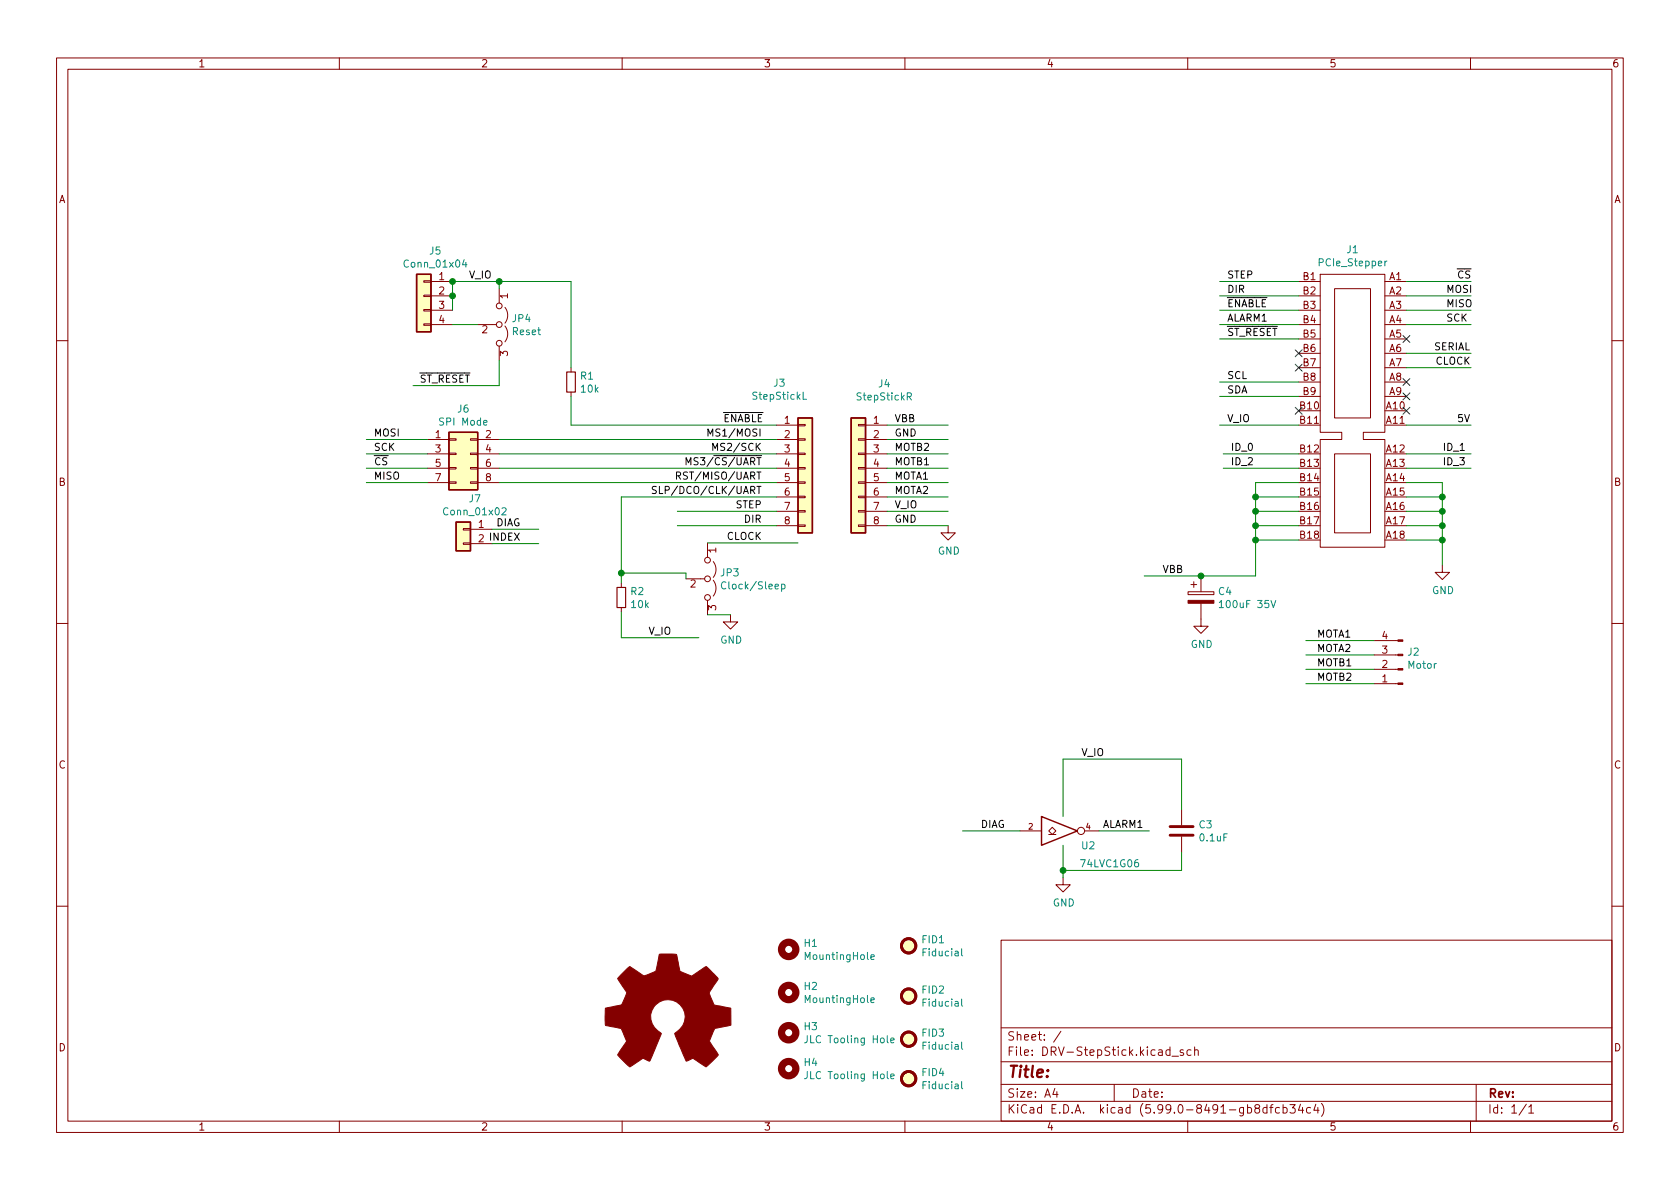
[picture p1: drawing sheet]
<svg xmlns="http://www.w3.org/2000/svg" width="297mm" height="210mm" viewBox="0 0 297 210" stroke-linecap="round" stroke-linejoin="round" font-family="sans-serif">
<g fill="none" stroke="#840000" stroke-width=".18">
<path d="M10 10.2h277v190.1h-277zM12 12.2h273v186.1h-273zM60 10.2v2M110 10.2v2M160 10.2v2M210 10.2v2M260 10.2v2M74.9 57.3h1.3v.2h-1.3zM74.9 54.7h1.3v.3h-1.3zM74.9 49.7h1.3v.2h-1.3zM74.9 52.2h1.3v.2h-1.3zM76.2 49.8h3.8"/>
<path d="M76.2 52.3h3.8M76.2 54.9h3.8M76.2 57.4h3.8M84.5 57.4h3.3M88.3 51v2.6M89.3 54.3a2.26 2.26 0 0 1 0 2.8M89.3 57.7a2.26 2.26 0 0 1 0 2.7M229.6 49.8h3.8M229.6 52.3h3.8M229.6 54.9h3.8M229.6 57.4h3.8M229.6 59.9h3.8"/>
<path d="M233.4 48.5h11.5v27.9h-3.9v1.3h3.9v19.1h-11.5v-19.1h3.8v-1.3h-3.8zM236 51h6.3v22.9h-6.3zM244.9 49.8h3.8M244.9 52.3h3.8M244.9 54.9h3.8M244.9 57.4h3.8M244.9 59.9h3.8M10 60.2h2M75.6 77.7h3.8M79.4 77.6h1.2v.2h-1.2zM83.2 77.6h1.3v.2h-1.3zM84.5 77.7h3.8"/>
<path d="M88.3 61.2v2.5M101 65v.8M101 69.3v.8M137.3 77.7h3.8M137.3 75.2h3.8M141.1 77.6h1.3v.2h-1.3zM141.1 75.1h1.3v.2h-1.3zM151.8 77.6h1.2v.2h-1.2zM151.8 75.1h1.2v.2h-1.2zM153 77.7h3.8M153 75.2h3.8M229.6 75.2h3.8"/>
<path d="M229.6 72.6h3.8M229.6 62.5h3.8M229.6 65h3.8M229.6 67.6h3.8M229.6 70.1h3.8M244.9 75.2h3.8M244.9 72.6h3.8M244.9 62.5h3.8M244.9 65h3.8M244.9 67.6h3.8M244.9 70.1h3.8M285 60.2h2"/>
<path d="M75.6 80.3h3.8M75.6 82.8h3.8M75.6 85.3h3.8M79.4 85.2h1.2v.3h-1.2zM79.4 82.7h1.2v.2h-1.2zM79.4 80.1h1.2v.3h-1.2zM81.9 96h1.3v.3h-1.3zM81.9 93.5h1.3v.2h-1.3zM83.2 85.2h1.3v.3h-1.3zM83.2 82.7h1.3v.2h-1.3zM83.2 80.1h1.3v.3h-1.3zM83.2 93.6h3.8"/>
<path d="M83.2 96.1h3.8M84.5 80.3h3.8M84.5 82.8h3.8M84.5 85.3h3.8M125.1 96v2.5M126.1 99.3a2.26 2.26 0 0 1 0 2.8M137.3 80.3h3.8M137.3 82.8h3.8M137.3 85.3h3.8M137.3 87.9h3.8M137.3 90.4h3.8M137.3 93h3.8"/>
<path d="M141.1 87.8h1.3v.2h-1.3zM141.1 90.3h1.3v.2h-1.3zM141.1 92.8h1.3v.3h-1.3zM141.1 85.2h1.3v.3h-1.3zM141.1 80.1h1.3v.3h-1.3zM141.1 82.7h1.3v.2h-1.3zM151.8 87.8h1.2v.2h-1.2zM151.8 90.3h1.2v.2h-1.2zM151.8 92.8h1.2v.3h-1.2zM151.8 85.2h1.2v.3h-1.2zM151.8 80.1h1.2v.3h-1.2zM151.8 82.7h1.2v.2h-1.2z"/>
<path d="M153 80.3h3.8M153 82.8h3.8M153 85.3h3.8M153 87.9h3.8M153 90.4h3.8M153 93h3.8M167.6 93v1.2h1.3l-1.3 1.3-1.2-1.3h1.2M229.6 80.3h3.8M229.6 82.8h3.8M229.6 85.3h3.8M229.6 87.9h3.8M229.6 90.4h3.8"/>
<path d="M229.6 93h3.8M229.6 95.5h3.8M236 80.3h6.3v13.9h-6.3zM244.9 80.3h3.8M244.9 82.8h3.8M244.9 85.3h3.8M244.9 87.9h3.8M244.9 90.4h3.8M244.9 93h3.8M244.9 95.5h3.8M255 99.9v1.3h1.3l-1.3 1.3-1.3-1.3h1.3M10 110.2h2"/>
<path d="M109.9 103.1v.8M109.9 107.4v.8M121.3 102.4h3.3M125.1 106.2v2.5M126.1 102.6a2.26 2.26 0 0 1 0 2.8M129.2 108.7v1.3h1.2l-1.2 1.2-1.3-1.2h1.3M210.1 104.6h4.5v.6h-4.5zM210.6 103.4h1M211.1 102.9v1M212.3 106.7v4h1.3l-1.3 1.3-1.2-1.3h1.2M212.3 101.8v2.8M243 113.3h4.2"/>
<path d="M243 115.8h4.2M243 118.4h4.2M285 110.2h2M243 120.9h4.2M180.3 146.9h3.8M185.4 146.9l.7-.6 .6 .6-.6 .7zM185.4 147.6h1.3M188 155.2v1.3h1.2l-1.2 1.2-1.3-1.2h1.3M191.8 146.9h2.5M208.9 143.1v2.8M208.9 147.9v2.8M10 160.2h2"/>
<path d="M177 166.3h108v32h-108zM285 160.2h2M60 198.3v2M110 198.3v2M160 198.3v2M177 194.8h108M177 191.8h108M177 187.8h108M177 181.8h108M186.5 192.5l-.4 1h1M186.9 193v1M187.6 182.4l-1.3 1.9"/>
<path d="M197 191.8v3M207.2 186.8h1.2M209.2 185.7l-.3-.1-.3 .2 .1 .3 .5 .1v.4h-.6M210 198.3v2M210.6 185.7l-.5-.1-.2 .3v.4l.1 .3h.6M211.2 185.8l.2-.2 .4 .1 .1 .9M211.2 185.1v1.5M222.1 196l-.2-.3v-.2l.2-.2 .5 .1 .1 .2-.1 .2-.6 .2-.1 .3v.4l.2 .1h.3l.3-.3-.1-.4-.2-.1M224 195.9l-.4-.1-.3 .3v.4l.1 .3h.6M224 195.3v1.5M224.5 195.8h.6M225.1 195.3l-.4 .2v1.3"/>
<path d="M226.2 195.9l-.4-.1-.3 .3v.4l.1 .3h.6M226.9 195.9l.4-.1 .3 .3v.4l-.2 .3h-.5M226.9 195.3v1.5M228.1 195.3h.9l-.5 .6 .4 .1v.7l-.2 .1h-.4l-.2-.1M229.9 195.3l-.3 1h.9M230.3 195.8v1M231.7 195.9l-.4-.1-.3 .3v.4l.1 .3h.6M232.6 195.3l-.3 1h.9M233 195.8v1M233.6 195.1a1.72 1.72 0 0 1 0 2.3M260 198.3v2M261 191.8v6.5"/>
<path d="M269.9 195.3l-1.3 1.9M270.3 195.8l.4-.5v1.5M270.3 196.8h.9"/>
<circle cx="88.3" cy="57.4" r=".51"/>
<circle cx="88.3" cy="54.1" r=".51"/>
<circle cx="88.3" cy="60.7" r=".51"/>
<circle cx="125.1" cy="99.1" r=".51"/>
<circle cx="125.1" cy="102.4" r=".51"/>
<circle cx="125.1" cy="105.7" r=".51"/>
<circle cx="191.1" cy="146.9" r=".63"/>
</g>
<g fill="none" stroke="#840000" stroke-width="1.3">
<circle cx="139.4" cy="167.9" r="1.27"/>
<circle cx="139.4" cy="175.5" r="1.27"/>
<circle cx="139.4" cy="189" r="1.27"/>
<circle cx="139.4" cy="182.6" r="1.27"/>
</g>
<g fill="none" stroke="#008484" stroke-width=".18">
<path d="M82.1 45.9l-.3 .9h.8M82.4 46.4v.8M245.2 46.2l-.3 .2M142 69.3v1.3h.6M160.4 70.1h.6l.1-.2v-.3l-.7-.1v1.2M160.7 70.1l.4 .6M88.8 89.9l.4-.1 .3 .3-.8 1h.8M128.3 103a.6 .6 0 0 0-.8 .4 .6 .6 0 0 0 .6 .7l.2-.1M138.2 103.4l.4-.1 .2 .2-.1 .6h-.5M138.2 103.3v1.3M215.6 106.5l.3-.3v1.3M215.6 107.5h.7"/>
<path d="M224.7 106.2l.4 1.3 .5-1.3M154 169.3l.6-.2-.1-.2-.3-.1-.2 .2v.6h.5M154 176.9l.6-.2-.1-.2-.3-.1-.2 .2v.6h.5M170 167.8v1.1l.2 .1M170 176.7v1l.2 .2M142.7 189.5v.9a.41 .41 0 0 1-.5 .4M142.7 183.1v.9a.41 .41 0 0 1-.5 .4M156.9 189.5v1.1l.2 .2M156.9 183.1v1.1l.2 .2M157.5 190.3l.6-.1-.1-.2-.3-.1-.2 .2v.6h.5M157.5 184l.6-.1-.1-.3h-.3l-.2 .1v.6h.5M170 184.3v1.1l.2 .1"/>
<path d="M170 191.3v1.1l.2 .1"/>
</g>
<g fill="#ffffbf" stroke="#ffffbf" stroke-width=".18">
<path d="M79.4 76.4h5.1v10.2h-5.1z"/>
<path d="M80.6 92.3h2.6v5.1h-2.6z"/>
<path d="M73.7 48.5h2.5v10.2h-2.5z"/>
<path d="M141.1 73.9h2.5v20.3h-2.5z"/>
<path d="M150.5 73.9h2.5v20.3h-2.5z"/>
<circle cx="160.7" cy="167.3" r="1.27"/>
<circle cx="160.7" cy="176.1" r="1.27"/>
<circle cx="160.7" cy="183.8" r="1.27"/>
<circle cx="160.7" cy="190.7" r="1.27"/>
</g>
<path d="M73.7 48.5h2.5v10.2h-2.5zM79.4 76.4h5.1v10.2h-5.1zM141.1 73.9h2.5v20.3h-2.5zM150.5 73.9h2.5v20.3h-2.5zM80.6 92.3h2.6v5.1h-2.6zM184.1 144.4l6.4 2.5-6.4 2.6z" fill="none" stroke="#840000" stroke-width=".25"/>
<g fill="none" stroke="#840000" stroke-width=".51">
<path d="M206.9 147.7h4M206.9 146.2h4"/>
<circle cx="160.7" cy="167.3" r="1.27"/>
<circle cx="160.7" cy="176.1" r="1.27"/>
<circle cx="160.7" cy="190.7" r="1.27"/>
<circle cx="160.7" cy="183.8" r="1.27"/>
</g>
<g fill="#840000" stroke="#840000" stroke-width=".18">
<path d="M247.2 113.2h.8v.2h-.8z"/>
<path d="M247.2 115.7h.8v.2h-.8z"/>
<path d="M247.2 118.2h.8v.3h-.8z"/>
<path d="M247.2 120.8h.8v.2h-.8z"/>
<path d="M210.1 106.2h4.5v.5h-4.5z"/>
<path d="M109.9 172.3l1.5-1.4 2.3 1.6a4.7 4.7 0 0 0 2.3-.8l.6-2.9h2.9a.92 .92 0 0 1 .3 .9l.4 2 2.1 .9 2.4-1.6a.97 .97 0 0 1 .9 .6l1.4 1.5-1.5 2.4-.1 .2 .2 .6 .7 1.4 2.9 .6v3l-2.8 .6-.9 2.2 1.5 2.4-1.5 1.6a.81 .81 0 0 1-.8 .5l-2.2-1.5-1.2 .5-2-4.8a3.1 3.1 0 0 0 1.8-3.5 3.1 3.1 0 0 0-3-2.5 3.1 3.1 0 0 0-3 2.4 3.1 3.1 0 0 0 1.7 3.4l.1 .2-2 4.8-1.1-.4a3.5 3.5 0 0 0-1.6 1l-.8 .5-2.1-2.1a.93 .93 0 0 1 .4-.9l1.1-1.6-.9-2.1a3.7 3.7 0 0 0-1.9-.5l-1-.3v-2.8a.87 .87 0 0 1 .9-.3l2-.4 .6-1.4a.82 .82 0 0 0 .1-1.2l-1.4-2.1z"/>
</g>
<path d="M100.2 65.8h1.5v3.5h-1.5zM109.1 103.9h1.5v3.5h-1.5z" fill="none" stroke="#840000" stroke-width=".2"/>
<path d="M125.2 77.1v-1.3l.4 1 .4-1v1.3M126 79.7v-1.3l.4 .9 .5-.9v1.3M116 86.1l-.4-.1-.2 .1v.4l.5 .2 .1 .3-.2 .3-.5-.1M116.6 86v1.3h.6M119.6 84.1h.6l.1-.2v-.3l-.7-.1v1.2M119.9 84.1l.4 .6M121.3 82.2v-1.3l.4 .9 .5-.9v1.3" fill="none" stroke="#000" stroke-width=".18"/>
<g fill="none" stroke="#008400" stroke-width=".18">
<path d="M80 54.9v-5.1h21v15.2M80 57.4h4.5M88.3 49.8v1.2M215.6 59.9h14M215.6 49.8h14M215.6 52.3h14M215.6 54.9h14M215.6 57.4h14M248.7 49.8h11.4M248.7 52.3h11.4M248.7 54.9h11.4M248.7 57.4h11.4"/>
<path d="M64.8 77.7h10.8M88.3 77.7h49M88.3 63.7v4.5h-15.3M101 70.1v5.1h36.3M156.8 75.2h10.8M156.8 77.7h10.8M215.6 70.1h14M215.6 75.2h14M215.6 67.6h14M248.7 75.2h11.4M248.7 65h11.4M248.7 62.5h11.4"/>
<path d="M64.8 80.3h10.8M64.8 82.8h10.8M64.8 85.3h10.8M87 96.1h8.2M87 93.6h8.2M88.3 80.3h49M88.3 82.8h49M88.3 85.3h49M119.8 93h17.5M119.8 90.4h17.5M125.1 96h16M137.3 87.9h-27.4v15.2"/>
<path d="M156.8 80.3h10.8M156.8 82.8h10.8M156.8 85.3h10.8M156.8 93h10.8M156.8 87.9h10.8M156.8 90.4h10.8M216.3 80.3h13.3M216.3 82.8h13.3M222 93h7.6M222 95.5h7.6M222 87.9h7.6M222 90.4h7.6"/>
<path d="M229.6 85.3h-7.6v16.5h-19.7M248.7 80.3h11.4M248.7 82.8h11.4M248.7 85.3h6.3v14.6M248.7 93h6.3M248.7 95.5h6.3M248.7 87.9h6.3M248.7 90.4h6.3M109.9 101.3h11.4v1.1M109.9 108.2v4.6h13.7M125.1 108.7h4.1M230.9 118.4h12.1"/>
<path d="M230.9 113.3h12.1M230.9 115.8h12.1M230.9 120.9h12.1M170.2 146.9h10.1M188 149.5v5.7M194.3 146.9h8.9M208.9 143.1v-8.9h-20.9v10.2M208.9 150.7v3.2h-20.9"/>
</g>
<g fill="none" stroke="#000084" stroke-width=".18">
<path d="M248.1 59.3l1.2 1.2M249.3 59.3l-1.2 1.2M229 61.9l1.2 1.2M229 72l1.2 1.2M229 64.4l1.2 1.2M230.2 61.9l-1.2 1.2M230.2 72l-1.2 1.2M230.2 64.4l-1.2 1.2M248.1 72l1.2 1.2M248.1 69.5l1.2 1.2M248.1 66.9l1.2 1.3M249.3 72l-1.2 1.2"/>
<path d="M249.3 69.5l-1.2 1.2M249.3 66.9l-1.2 1.3"/>
</g>
<g fill="#008400" stroke="#008400" stroke-width=".18">
<circle cx="255" cy="93" r=".51"/>
<circle cx="255" cy="95.5" r=".51"/>
<circle cx="255" cy="87.9" r=".51"/>
<circle cx="255" cy="90.4" r=".51"/>
<circle cx="80" cy="49.8" r=".51"/>
<circle cx="80" cy="52.3" r=".51"/>
<circle cx="88.3" cy="49.8" r=".51"/>
<circle cx="222" cy="93" r=".51"/>
<circle cx="222" cy="95.5" r=".51"/>
<circle cx="222" cy="87.9" r=".51"/>
<circle cx="222" cy="90.4" r=".51"/>
<circle cx="212.3" cy="101.8" r=".51"/>
<circle cx="109.9" cy="101.3" r=".51"/>
<circle cx="188" cy="153.9" r=".51"/>
</g>
<text font-size="2.8" fill="#840000" x="178" y="190.6">Title:</text>
<g font-size="2.1" fill="#840000">
<text x="178" y="184">Sheet: /</text>
<text x="178" y="186.7">File: DRV-StepStick.kicad_sch</text>
<text x="178" y="196.9">KiCad E.D.A. kicad (5.99.0-8491-gb8dfcb34c4)</text>
<text x="178" y="194.1">Size: A4</text>
<text x="200" y="194.1">Date:</text>
<text x="263" y="194.1">Rev:</text>
<text x="263" y="196.9">Id: 1/1</text>
</g>
<g font-size="1.8" fill="#840000">
<text x="35" y="11.9">1</text>
<text x="85" y="11.9">2</text>
<text x="135" y="11.9">3</text>
<text x="185" y="11.9">4</text>
<text x="235" y="11.9">5</text>
<text x="285" y="11.9">6</text>
<text x="10.3" y="35.9">A</text>
<text x="285.3" y="35.9">A</text>
<text x="77.6" y="49.5">1</text>
<text x="77.6" y="52.1">2</text>
<text x="89.8" y="52.8" transform="rotate(-90 89.8 52.8)">1</text>
<text x="230.4" y="49.5">B1</text>
<text x="230.4" y="52.1">B2</text>
<text x="245.6" y="49.5">A1</text>
<text x="245.6" y="52.1">A2</text>
<text x="77.6" y="54.6">3</text>
<text x="77.6" y="57.1">4</text>
<text x="85.2" y="58.9">2</text>
<text x="230.4" y="54.6">B3</text>
<text x="230.4" y="57.1">B4</text>
<text x="230.4" y="59.7">B5</text>
<text x="245.6" y="54.6">A3</text>
<text x="245.6" y="57.1">A4</text>
<text x="245.6" y="59.7">A5</text>
<text x="89.8" y="63" transform="rotate(-90 89.8 63)">3</text>
<text x="230.4" y="62.2">B6</text>
<text x="230.4" y="64.8">B7</text>
<text x="245.6" y="62.2">A6</text>
<text x="245.6" y="64.8">A7</text>
<text x="230.4" y="67.3">B8</text>
<text x="230.4" y="69.8">B9</text>
<text x="245.6" y="67.3">A8</text>
<text x="245.6" y="69.8">A9</text>
<text x="77" y="77.5">1</text>
<text x="85.9" y="77.5">2</text>
<text x="138.7" y="74.9">1</text>
<text x="138.7" y="77.5">2</text>
<text x="154.4" y="74.9">1</text>
<text x="154.4" y="77.5">2</text>
<text x="229.9" y="72.4">B10</text>
<text x="229.9" y="74.9">B11</text>
<text x="245.1" y="72.4">A10</text>
<text x="245.1" y="74.9">A11</text>
<text x="77" y="80">3</text>
<text x="77" y="82.5">5</text>
<text x="85.9" y="80">4</text>
<text x="85.9" y="82.5">6</text>
<text x="138.7" y="80">3</text>
<text x="138.7" y="82.5">4</text>
<text x="154.4" y="80">3</text>
<text x="154.4" y="82.5">4</text>
<text x="229.9" y="80">B12</text>
<text x="229.9" y="82.5">B13</text>
<text x="245.1" y="80">A12</text>
<text x="245.1" y="82.5">A13</text>
<text x="10.3" y="85.9">B</text>
<text x="77" y="85.1">7</text>
<text x="85.9" y="85.1">8</text>
<text x="138.7" y="85.1">5</text>
<text x="138.7" y="87.6">6</text>
<text x="154.4" y="85.1">5</text>
<text x="154.4" y="87.6">6</text>
<text x="229.9" y="85.1">B14</text>
<text x="229.9" y="87.6">B15</text>
<text x="245.1" y="85.1">A14</text>
<text x="245.1" y="87.6">A15</text>
<text x="285.3" y="85.9">B</text>
<text x="84.6" y="93.3">1</text>
<text x="138.7" y="90.2">7</text>
<text x="138.7" y="92.7">8</text>
<text x="154.4" y="90.2">7</text>
<text x="154.4" y="92.7">8</text>
<text x="229.9" y="90.2">B16</text>
<text x="229.9" y="92.7">B17</text>
<text x="229.9" y="95.2">B18</text>
<text x="245.1" y="90.2">A16</text>
<text x="245.1" y="92.7">A17</text>
<text x="245.1" y="95.2">A18</text>
<text x="126.6" y="97.8" transform="rotate(-90 126.6 97.8)">1</text>
<text x="122.1" y="103.9">2</text>
<text x="126.6" y="107.9" transform="rotate(-90 126.6 107.9)">3</text>
<text x="244.4" y="113">4</text>
<text x="244.4" y="118.1">2</text>
<text x="244.4" y="115.6">3</text>
<text x="244.4" y="120.6">1</text>
<text x="10.3" y="135.9">C</text>
<text x="285.3" y="135.9">C</text>
<text x="10.3" y="185.9">D</text>
<text x="285.3" y="185.9">D</text>
<text x="35" y="199.9">1</text>
<text x="85" y="199.9">2</text>
<text x="135" y="199.9">3</text>
<text x="185" y="199.9">4</text>
<text x="235" y="199.9">5</text>
<text x="285" y="199.9">6</text>
</g>
<g font-size="1.8" fill="#008484">
<text x="71.8" y="47.3">Conn_01x04</text>
<text x="76" y="45">J5</text>
<text x="233.4" y="47.1">PCIe_Stepper</text>
<text x="238.2" y="44.8">J1</text>
<text x="90.6" y="57">JP4</text>
<text x="90.7" y="59.3">Reset</text>
<text x="102.7" y="67.1">R1</text>
<text x="102.8" y="69.4">10k</text>
<text x="133.2" y="70.7">StepStickL</text>
<text x="136.8" y="68.4">J3</text>
<text x="151.7" y="70.8">StepStickR</text>
<text x="155.4" y="68.5">J4</text>
<text x="77.9" y="75.2">SPI Mode</text>
<text x="80.9" y="72.9">J6</text>
<text x="83" y="88.8">J7</text>
<text x="78.7" y="91.1">Conn_01x02</text>
<text x="127.5" y="101.9">JP3</text>
<text x="165.8" y="98.1">GND</text>
<text x="111.5" y="105.2">R2</text>
<text x="111.7" y="107.5">10k</text>
<text x="128.2" y="104.2">Clock/Sleep</text>
<text x="215.5" y="105.2">C4</text>
<text x="216.1" y="107.5">100uF 35V</text>
<text x="253.2" y="105">GND</text>
<text x="127.3" y="113.8">GND</text>
<text x="210.5" y="114.6">GND</text>
<text x="248.9" y="115.9">J2</text>
<text x="249" y="118.2">Motor</text>
<text x="212" y="146.5">C3</text>
<text x="212.2" y="148.8">0.1uF</text>
<text x="191.3" y="150.2">U2</text>
<text x="191.3" y="153.4">74LVC1G06</text>
<text x="186.1" y="160.3">GND</text>
<text x="142.2" y="167.4">H1</text>
<text x="163.1" y="166.8">FID1</text>
<text x="142.6" y="169.7">MountingHole</text>
<text x="163.3" y="169.1">Fiducial</text>
<text x="142.2" y="175">H2</text>
<text x="142.6" y="177.4">MountingHole</text>
<text x="163.1" y="175.7">FID2</text>
<text x="163.3" y="178">Fiducial</text>
<text x="142.2" y="182.2">H3</text>
<text x="142.9" y="184.5">JLC Tooling Hole</text>
<text x="163.1" y="183.3">FID3</text>
<text x="163.3" y="185.6">Fiducial</text>
<text x="142.2" y="188.5">H4</text>
<text x="142.9" y="190.8">JLC Tooling Hole</text>
<text x="163.1" y="190.3">FID4</text>
<text x="163.3" y="192.6">Fiducial</text>
</g>
<g font-size="1.8">
<text x="83" y="49.2">V_IO</text>
<text x="216.9" y="51.8">DIR</text>
<text x="216.9" y="49.2">STEP</text>
<text x="255.7" y="51.8">MOSI</text>
<text x="257.6" y="49.2">~CS</text>
<text x="216.9" y="54.3">~ENABLE</text>
<text x="216.9" y="56.9">ALARM1</text>
<text x="216.9" y="59.4">~ST_RESET</text>
<text x="255.7" y="56.9">SCK</text>
<text x="255.7" y="54.3">MISO</text>
<text x="253.5" y="61.9">SERIAL</text>
<text x="253.7" y="64.5">CLOCK</text>
<text x="74" y="67.7">~ST_RESET</text>
<text x="216.9" y="69.6">SDA</text>
<text x="216.9" y="67">SCL</text>
<text x="66" y="77.2">MOSI</text>
<text x="126.1" y="77.2">MS1/MOSI</text>
<text x="127.7" y="74.6">~ENABLE</text>
<text x="158.1" y="77.2">GND</text>
<text x="158.1" y="74.6">VBB</text>
<text x="216.9" y="74.6">V_IO</text>
<text x="257.6" y="74.6">5V</text>
<text x="66" y="79.7">SCK</text>
<text x="66.3" y="82.3">~CS</text>
<text x="122.8" y="82.3">MS3/~CS/UART</text>
<text x="126.9" y="79.7">MS2/SCK</text>
<text x="158.1" y="82.3">MOTB1</text>
<text x="158.1" y="79.7">MOTB2</text>
<text x="217.6" y="79.7">ID_0</text>
<text x="217.6" y="82.3">ID_2</text>
<text x="255" y="79.7">ID_1</text>
<text x="255" y="82.3">ID_3</text>
<text x="66" y="84.8">MISO</text>
<text x="117.4" y="87.3">SLP/DCO/CLK/UART</text>
<text x="120.8" y="84.8">RST/MISO/UART</text>
<text x="130.1" y="89.9">STEP</text>
<text x="158.1" y="89.9">V_IO</text>
<text x="158.1" y="87.3">MOTA2</text>
<text x="158.1" y="84.8">MOTA1</text>
<text x="84.6" y="95.9">2 INDEX</text>
<text x="87.7" y="93.1">DIAG</text>
<text x="128.5" y="95.5">CLOCK</text>
<text x="131.7" y="92.4">DIR</text>
<text x="158.1" y="92.4">GND</text>
<text x="205.5" y="101.3">VBB</text>
<text x="114.7" y="112.2">V_IO</text>
<text x="232.8" y="112.7">MOTA1</text>
<text x="232.8" y="117.8">MOTB1</text>
<text x="232.8" y="115.3">MOTA2</text>
<text x="232.8" y="120.4">MOTB2</text>
<text x="191.1" y="133.7">V_IO</text>
<text x="173.4" y="146.4">DIAG</text>
<text x="194.9" y="146.4">ALARM1</text>
</g>
<g font-size="1.4" fill="#840000">
<text x="181.9" y="146.7">2</text>
<text x="192" y="146.7">4</text>
</g>
</svg>
